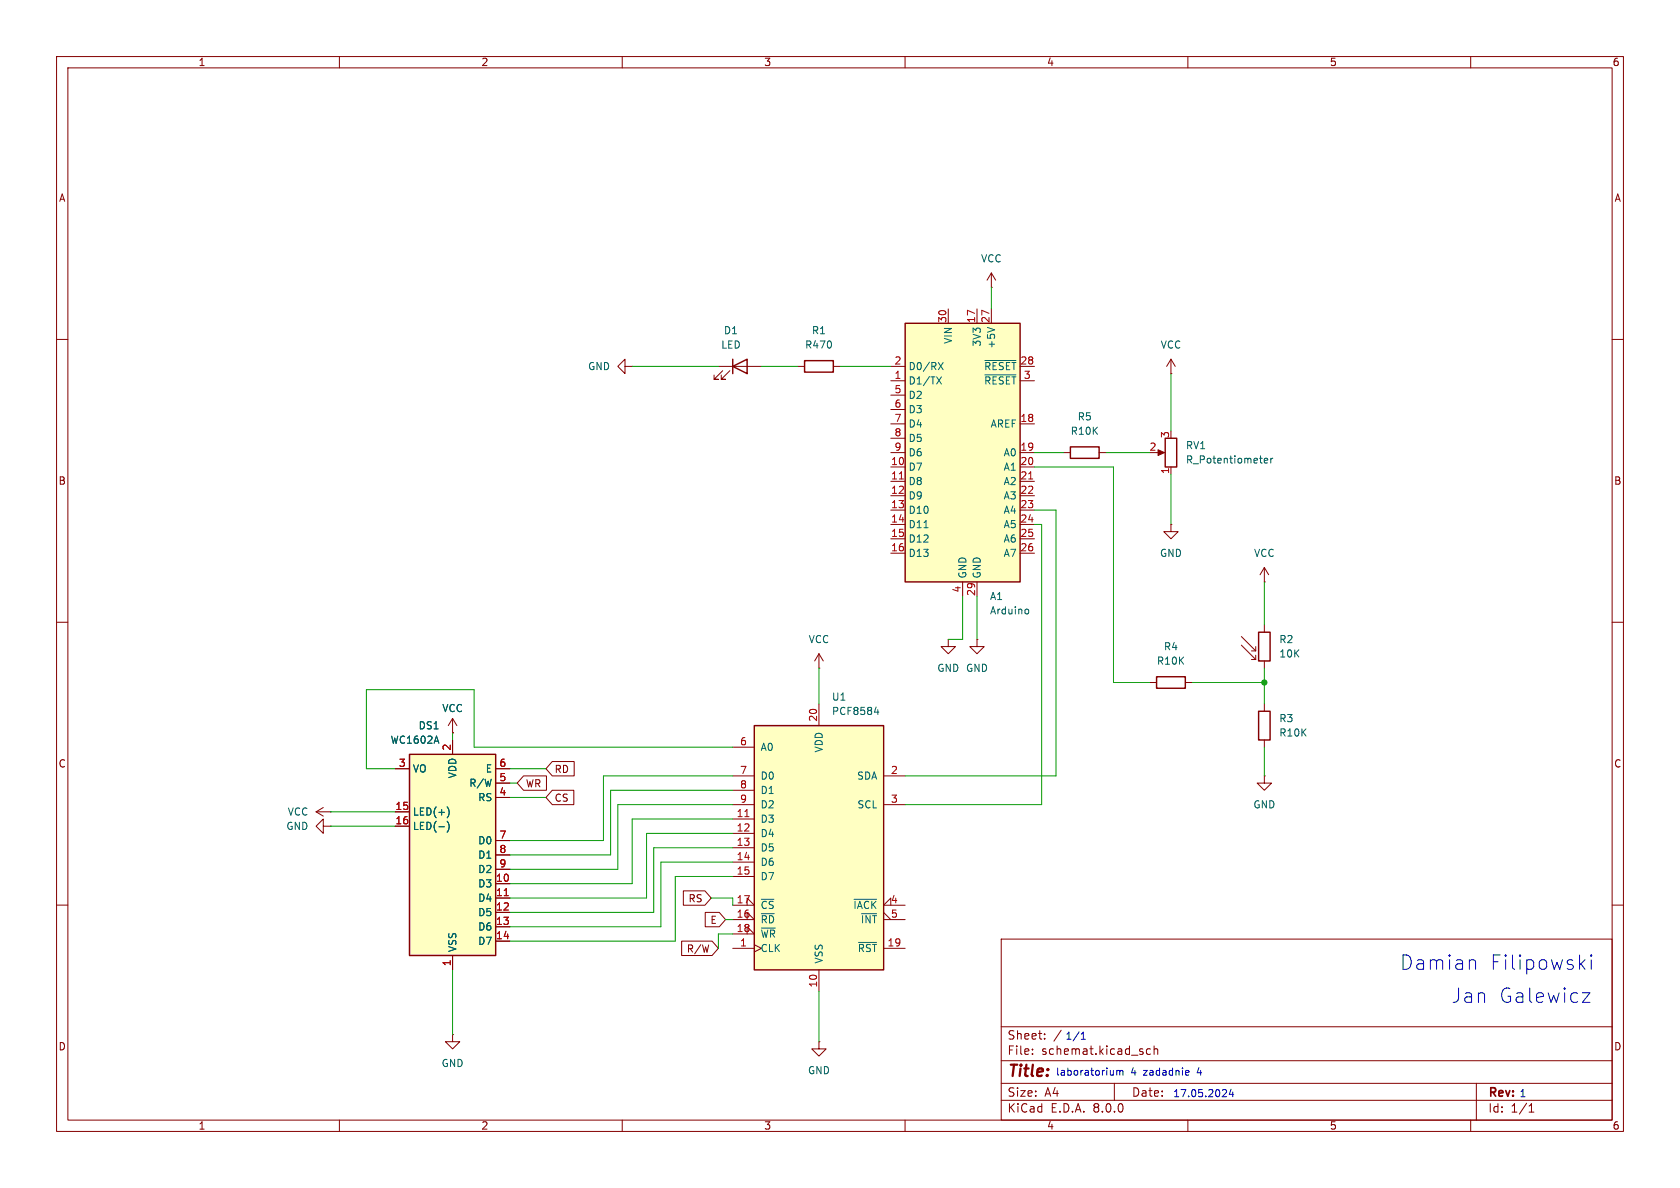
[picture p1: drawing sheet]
<svg xmlns="http://www.w3.org/2000/svg" width="297mm" height="210mm" viewBox="0 0 297 210" stroke-linecap="round" stroke-linejoin="round" font-family="sans-serif">
<g fill="none" stroke="#840000" stroke-width=".18">
<path d="M10 10h277v190h-277zM12 12h273v186h-273zM60 10v2M110 10v2M160 10v2M210 10v2M260 10v2M10 60h2M285 60h2M110.5 64.8v-1.3l-1.3 1.3 1.3 1.2v-1.2h1.3M111.8 64.8h.1M127 64.8h7.6"/>
<path d="M127.8 65.5l-1.6 1.6h.8h-.8v-.8M129 65.5l-1.5 1.6h.8h-.8v-.8M141 64.8h1.2M147.3 64.8h1.3M204.5 80h1M207 92.7v1.3h1.3l-1.3 1.3-1.3-1.3h1.3M207 92.7h.1M207 82.6v1.2M10 110h2M144.8 118.1h.1M144.8 115.6l-.8 1.2M144.8 115.6v2.5"/>
<path d="M144.8 115.6l.7 1.2M223.5 102.9h.1M223.5 100.3l-.7 1.3M223.5 100.3v2.6M223.5 100.3l.8 1.3M285 110h2M80 129.5h.1M80 127l-.8 1.3M80 127v2.5M80 127l.8 1.3M223.5 137.2v1.2h1.3l-1.3 1.3-1.3-1.3h1.3M223.5 137.2h.1"/>
<path d="M223.5 124.5v1.2M223.5 130.8v1.3M10 160h2M55.9 143.5l1.2 .8M55.9 143.5h2.5M57.1 146.1v-1.3l-1.2 1.3 1.2 1.2v-1.2h1.3M57.1 142.7l-1.2 .8M58.4 146.1h.1M58.4 143.5h.1M285 160h2M177 166h108v32h-108zM60 198v2"/>
<path d="M80 182.9v1.3h1.3l-1.3 1.2-1.3-1.2h1.3M80 182.9h.1M110 198v2M160 198v2M177 194.5h108M177 191.5h108M177 187.5h108M177 181.5h108M182.5 186.3v.1M182.5 185.5v.1M184.7 183.6v.1M184.7 182.8v.1"/>
<path d="M187.6 182.1l-1.3 2M197 191.5v3M203.4 185.5l-.4-.1-.3 .3v.4l.1 .2h.6M204 185.5l.2-.1 .4 .1 .1 .9M204 184.9v1.5M210 198v2M260 198v2M261 191.5v6.5M270.3 196.6h.9M270.3 195.5l.4-.4v1.5"/>
</g>
<path d="M129.5 64.8l2.6-1.3v2.5zM129.5 63.5v2.5M142.2 63.8h5.1v2h-5.1zM206 77.5h2v5.1h-2zM222.5 125.7h2v5.1h-2z" fill="none" stroke="#840000" stroke-width=".25"/>
<path d="M204.7 79.5l1.2 .5-1.2 .5z" fill="#840000" stroke="#840000" stroke-width=".18"/>
<path d="M223.5 81.4l.6-.1v-.2l-.4-.1-.2 .2 .1 .6h.5M224.7 81v.9M225 81l-.3 .3" fill="none" stroke="#006464" stroke-width=".18"/>
<path d="M72.4 133.4h15.2v35.5h-15.2z" fill="#ffffc2"/>
<path d="M204.5 119.6h5v2.1h-5zM222.5 111.8h2v5h-2zM72.4 133.4h15.2v35.5h-15.2z" fill="none" stroke="#840000" stroke-width=".25"/>
<g fill="none" stroke="#840000" stroke-width=".18">
<path d="M175.3 50.8h.1M175.3 48.3l-.8 1.2M175.3 48.3v2.5M175.3 48.3l.7 1.2M207 66h.1M207 63.5l-.8 1.3M207 63.5v2.5M207 63.5l.8 1.3M219.5 114l2.5 2.6M219.5 112.5l2.5 2.6M221.2 116.6h.8M221.2 115.1h.8"/>
<path d="M222 114.3v.8M222 115.8v.8M223.5 110.5v1.3M223.5 116.8v1.3M69.8 135.9h2.6M80 130.8v2.6M87.6 135.9h2.6M87.6 138.4h2.6M203.2 120.7h1.3M209.5 120.7h1.3M69.8 143.5h2.6M69.8 146.1h2.6"/>
<path d="M87.6 156.2h2.6M87.6 158.8h2.6M87.6 141h2.6M87.6 148.6h2.6M87.6 151.1h2.6M87.6 153.7h2.6M80 168.9v2.6M87.6 161.3h2.6M87.6 163.8h2.6M87.6 166.4h2.6"/>
</g>
<path d="M89.1 158.3h.8" fill="none" stroke="#a90000" stroke-width=".18"/>
<path d="M79 142.6a1.46 1.46 0 0 1 0 2M79 145.2a1.46 1.46 0 0 1 0 1.9" fill="none" stroke="#006464" stroke-width=".18"/>
<path d="M133.3 128.3h22.9v43.2h-22.9z" fill="#ffffc2"/>
<path d="M133.3 128.3h22.9v43.2h-22.9z" fill="none" stroke="#840000" stroke-width=".25"/>
<g fill="none" stroke="#840000" stroke-width=".18">
<path d="M167.6 113v1.3h1.3l-1.3 1.3-1.2-1.3h1.2M167.6 113h.1M129.5 137.2h3.8M129.5 132.1h3.8M129.5 139.7h3.8M144.8 124.5v3.8M156.2 137.2h3.8M129.5 144.8h3.8M129.5 147.3h3.8M129.5 149.9h3.8M129.5 152.4h3.8M129.5 154.9h3.8"/>
<path d="M129.5 142.2h3.8M156.2 142.2h3.8M129.5 162.6h3.8l-1.2-1.3v1.3M129.5 160h3.8l-1.2-1.2v1.2M129.5 165.1h3.8l-1.2-1.3v1.3M129.5 167.6h3.8M133.3 167l1.3 .6-1.3 .7M144.8 171.5v3.8M156.2 167.6h3.8M156.2 162.6h3.8M156.2 161.3l1.3 1.3M157.5 160v-1.2l-1.3 1.2h3.8"/>
</g>
<path d="M131.7 144.4h.7" fill="none" stroke="#a90000" stroke-width=".18"/>
<path d="M154.6 125.9h.8M155.2 125.5v.8M151 159h4M151.8 166.6h3.2" fill="none" stroke="#006464" stroke-width=".18"/>
<path d="M160 57.2h20.3v45.7h-20.3z" fill="#ffffc2"/>
<path d="M160 57.2h20.3v45.7h-20.3zM189.2 79h5.1v2h-5.1z" fill="none" stroke="#840000" stroke-width=".25"/>
<g fill="none" stroke="#840000" stroke-width=".18">
<path d="M167.6 54.6v2.6M172.7 54.6v2.6M175.3 54.6v2.6M157.5 67.3h2.5M157.5 74.9h2.5M157.5 64.8h2.5M157.5 69.9h2.5M157.5 72.4h2.5M157.5 77.5h2.5M180.3 67.3h2.6M180.3 74.9h2.6M180.3 64.8h2.6"/>
<path d="M157.5 82.6h2.5M157.5 85.1h2.5M157.5 87.6h2.5M157.5 90.2h2.5M157.5 92.7h2.5M157.5 95.3h2.5M157.5 97.8h2.5M157.5 80h2.5M180.3 82.6h2.6M180.3 85.1h2.6M180.3 87.6h2.6M180.3 90.2h2.6"/>
<path d="M180.3 92.7h2.6M180.3 95.3h2.6M180.3 97.8h2.6M180.3 80h2.6M188 80h1.2M194.3 80h1.3M170.2 102.9v2.5M172.7 113v1.3h1.3l-1.3 1.3-1.3-1.3h1.3M172.7 113h.1M172.7 102.9v2.5M69.8 135.9h2.6M80 129.5h.1"/>
<path d="M80 130.8v2.6M87.6 135.9h2.6M87.6 138.4h2.6M92.6 137.2h4v2.5h-4l-1.2-1.3zM97.6 134.6h3.9v2.6h-3.9l-1.1-1.3zM97.6 139.7h3.8v2.5h-3.8l-1.1-1.2zM69.8 143.5h2.6M69.8 146.1h2.6M87.6 156.2h2.6M87.6 158.8h2.6M87.6 141h2.6M87.6 148.6h2.6"/>
<path d="M87.6 151.1h2.6M87.6 153.7h2.6M120.8 157.5h3.8l1.1 1.3-1.1 1.2h-3.8zM80 168.9v2.6M87.6 161.3h2.6M87.6 163.8h2.6M87.6 166.4h2.6M120.5 166.4h5.4l1.1 1.2-1.1 1.3h-5.4zM124.7 161.3h2.5l1.1 1.3-1.1 1.2h-2.5zM144.8 184.2v1.2h1.2l-1.2 1.3-1.3-1.3h1.3M144.8 184.2h.1"/>
</g>
<path d="M174.6 57.9l1.2 .4M165.6 66.6l.8 1.3M165.9 64.1l.8 1.2M166.4 66.6l-.8 1.3M166.7 64.1l-.8 1.2M174.1 63.7h5.5M174.1 66.3h5.5M163.3 93.3h.8M181.4 107.7h.3l.2 .2-.1 .5-.4 .1M79 142.6a1.46 1.46 0 0 1 0 2M79 145.2a1.46 1.46 0 0 1 0 1.9" fill="none" stroke="#006464" stroke-width=".18"/>
<path d="M159 84.7h.7M181.9 84.7h.7M89.1 158.3h.8" fill="none" stroke="#a90000" stroke-width=".18"/>
<g fill="none" stroke="#0000c2" stroke-width=".18">
<path d="M260.5 169.7l.4 .3v1.4M279.5 170.4l.7 1M279.8 175.5h1.3l-1.3 1.7h1.3M280.2 169.7l-1 .9M281.3 168.8v.3M281.3 169.7v1.7M281.3 168.8l-.1 .1 .1 .2M281.3 168.8l.1 .1-.1 .2M191.2 183.7h.7M191.2 182.8l.3-.4v1.3M197.4 189.2v.9M197.4 189.3l.4-.1 .2 .2"/>
<path d="M198 189.4l.2-.2 .3 .1v.8M198 189.4v.7M209.8 189.2l.3 .1 .1 .2-.6 .1M210.1 190l-.3 .1M216.6 192.6l.2 .2v.4l-.7 .7h.7M217.6 192.5l-.3 1h.8M217.9 193v.9"/>
</g>
<g fill="none" stroke="#009600" stroke-width=".18">
<path d="M175.3 50.8v3.8M111.8 64.8h15.2M134.6 64.8h6.4M148.6 64.8h8.9M207 66v10.2M182.9 92.7h1.2v49.5h-24.1M182.9 82.6h13.9v38.1h6.4M182.9 80h5.1M182.9 90.2h3.8v47h-26.7M195.6 80h7.6M207 83.8v8.9M144.8 118.1v6.4"/>
<path d="M170.2 105.4v7.6h-2.6M172.7 105.4v7.6M223.5 102.9v7.6M223.5 118.1v6.4M80 129.5v1.3M90.2 138.4h1.2M90.2 135.9h6.3M129.5 137.2h-22.8v11.4h-16.5M129.5 132.1h-45.7v-10.2h-19v14h5M129.5 139.7h-21.6v11.4h-17.7M210.8 120.7h12.7M223.5 132.1v5.1"/>
<path d="M58.4 146.1h11.4M58.4 143.5h11.4M90.2 141h6.3M125.7 158.8h3.8v1.2M129.5 152.4h-12.7v11.4h-26.6M129.5 147.3h-15.2v11.5h-24.1M129.5 142.2h-20.3v11.5h-19M129.5 144.8h-17.7v11.4h-21.6M129.5 149.9h-13.9v11.4h-25.4M129.5 154.9h-10.1v11.5h-29.2M80 171.5v11.4M128.3 162.6h1.2"/>
<path d="M129.5 165.1h-2.5v2.5M144.8 175.3v8.9"/>
</g>
<circle cx="223.5" cy="120.7" r=".46" fill="#009600" stroke="#009600" stroke-width=".18"/>
<g font-size="3.5" fill="#0000c2">
<text x="247.5" y="171.7">Damian</text>
<text x="263.4" y="171.7">Filipowski</text>
<text x="256.6" y="177.5">Jan</text>
<text x="265" y="177.5">Galewicz</text>
</g>
<text font-size="2.8" fill="#840000" x="178" y="190.9">Title:</text>
<g font-size="2.1" fill="#840000">
<text x="178" y="184">Sheet:</text>
<text x="178" y="186.7">File:</text>
<text x="184.1" y="186.7">schemat.kicad_sch</text>
<text x="178" y="196.9">KiCad</text>
<text x="178" y="194.1">Size:</text>
<text x="184.7" y="194.1">A4</text>
<text x="185.7" y="196.9">E.D.A.</text>
<text x="193.3" y="196.9">8.0.0</text>
<text x="200" y="194.1">Date:</text>
<text x="263" y="194.3">Rev:</text>
<text x="263" y="196.9">Id:</text>
<text x="267.1" y="196.9">1/1</text>
</g>
<g font-size="1.8" fill="#840000">
<text x="35" y="11.9">1</text>
<text x="85" y="11.9">2</text>
<text x="135" y="11.9">3</text>
<text x="185" y="11.9">4</text>
<text x="235" y="11.9">5</text>
<text x="285" y="11.9">6</text>
<text x="10.3" y="35.9">A</text>
<text x="285.3" y="35.9">A</text>
<text x="10.3" y="85.9">B</text>
<text x="285.3" y="85.9">B</text>
<text x="10.3" y="135.9">C</text>
<text x="97.9" y="136.8">RD</text>
<text x="285.3" y="135.9">C</text>
<text x="92.9" y="139.4">WR</text>
<text x="97.9" y="141.9">CS</text>
<text x="121.6" y="159.7">RS</text>
<text x="125.5" y="163.5">E</text>
<text x="121.3" y="168.6">R/W</text>
<text x="10.3" y="185.9">D</text>
<text x="285.3" y="185.9">D</text>
<text x="35" y="199.9">1</text>
<text x="85" y="199.9">2</text>
<text x="135" y="199.9">3</text>
<text x="185" y="199.9">4</text>
<text x="235" y="199.9">5</text>
<text x="285" y="199.9">6</text>
</g>
<g font-size="1.8" fill="#006464">
<text x="173.3" y="46.6">VCC</text>
<text x="127.9" y="59.3">D1</text>
<text x="143.4" y="59.3">R1</text>
<text x="103.9" y="65.6">GND</text>
<text x="127.4" y="61.8">LED</text>
<text x="142.2" y="61.8">R470</text>
<text x="160.5" y="65.6">D0/RX</text>
<text x="168.5" y="60.9" transform="rotate(-90 168.5 60.9)">VIN</text>
<text x="173.6" y="61.4" transform="rotate(-90 173.6 61.4)">3V3</text>
<text x="173.9" y="65.6">~{RESET}</text>
<text x="176.1" y="61.7" transform="rotate(-90 176.1 61.7)">+5V</text>
<text x="205.1" y="61.8">VCC</text>
<text x="160.5" y="68.2">D1/TX</text>
<text x="160.5" y="70.7">D2</text>
<text x="173.9" y="68.2">~{RESET}</text>
<text x="160.5" y="73.3">D3</text>
<text x="160.5" y="75.8">D4</text>
<text x="175" y="75.8">AREF</text>
<text x="189.2" y="77.1">R10K</text>
<text x="190.4" y="74.5">R5</text>
<text x="160.5" y="83.4">D7</text>
<text x="160.5" y="78.3">D5</text>
<text x="160.5" y="80.9">D6</text>
<text x="177.3" y="80.9">A0</text>
<text x="177.3" y="83.4">A1</text>
<text x="209.6" y="79.6">RV1</text>
<text x="209.6" y="82.1">R_Potentiometer</text>
<text x="160.5" y="86">D8</text>
<text x="160.5" y="88.5">D9</text>
<text x="177.3" y="86">A2</text>
<text x="177.3" y="88.5">A3</text>
<text x="160.5" y="91">D10</text>
<text x="160.5" y="93.6">D11</text>
<text x="177.3" y="91">A4</text>
<text x="177.3" y="93.6">A5</text>
<text x="160.5" y="96.1">D12</text>
<text x="160.5" y="98.7">D13</text>
<text x="177.3" y="96.1">A6</text>
<text x="177.3" y="98.7">A7</text>
<text x="205" y="98.7">GND</text>
<text x="221.6" y="98.7">VCC</text>
<text x="171" y="102.4" transform="rotate(-90 171 102.4)">GND</text>
<text x="173.6" y="102.4" transform="rotate(-90 173.6 102.4)">GND</text>
<text x="174.9" y="106.3">A1</text>
<text x="142.9" y="113.9">VCC</text>
<text x="174.9" y="108.8">Arduino</text>
<text x="226.1" y="113.9">R2</text>
<text x="165.6" y="119">GND GND</text>
<text x="204.4" y="117.7">R10K</text>
<text x="205.7" y="115.2">R4</text>
<text x="226.1" y="116.4">10K</text>
<text x="147" y="124.1">U1</text>
<text x="69" y="131.7">WC1602A</text>
<text x="73.9" y="129.1">DS1</text>
<text x="78.1" y="126.1">VCC</text>
<text x="147" y="126.6">PCF8584</text>
<text x="226.1" y="127.9">R3</text>
<text x="226.1" y="130.4">R10K</text>
<text x="72.9" y="136.8">VO</text>
<text x="80.9" y="137.7" transform="rotate(-90 80.9 137.7)">VDD</text>
<text x="85.8" y="136.8">E</text>
<text x="134.4" y="132.9">A0</text>
<text x="145.6" y="133.1" transform="rotate(-90 145.6 133.1)">VDD</text>
<text x="82.9" y="139.3">R/W</text>
<text x="84.4" y="141.8">RS</text>
<text x="134.4" y="138">D0</text>
<text x="134.4" y="140.6">D1</text>
<text x="134.4" y="143.1">D2</text>
<text x="151.4" y="138">SDA</text>
<text x="151.5" y="143.1">SCL</text>
<text x="221.5" y="143.1">GND</text>
<text x="50.5" y="146.9">GND</text>
<text x="50.8" y="144.4">VCC</text>
<text x="72.9" y="144.4">LED(+)</text>
<text x="72.9" y="146.9">LED(-)</text>
<text x="84.4" y="149.5">D0</text>
<text x="134.4" y="145.6">D3</text>
<text x="134.4" y="148.2">D4</text>
<text x="84.4" y="152">D1</text>
<text x="84.4" y="154.5">D2</text>
<text x="134.4" y="150.7">D5</text>
<text x="134.4" y="153.3">D6</text>
<text x="134.4" y="155.8">D7</text>
<text x="84.4" y="157.1">D3</text>
<text x="84.4" y="159.6">D4</text>
<text x="134.4" y="160.9">~{CS}</text>
<text x="150.8" y="160.9">~{IACK}</text>
<text x="84.4" y="162.2">D5</text>
<text x="84.4" y="164.7">D6</text>
<text x="84.4" y="167.2">D7</text>
<text x="134.4" y="163.4">~{RD}</text>
<text x="134.4" y="166">~{WR}</text>
<text x="152.1" y="163.4">~{INT}</text>
<text x="80.9" y="168.4" transform="rotate(-90 80.9 168.4)">VSS</text>
<text x="134.4" y="168.5">CLK</text>
<text x="145.6" y="170.4" transform="rotate(-90 145.6 170.4)">VSS</text>
<text x="151.5" y="168.5">~{RST}</text>
<text x="78" y="188.8">GND</text>
<text x="142.7" y="190.1">GND</text>
</g>
<g font-size="1.8" fill="#a90000">
<text x="167.4" y="57.2" transform="rotate(-90 167.4 57.2)">30</text>
<text x="172.5" y="57.2" transform="rotate(-90 172.5 57.2)">17</text>
<text x="175" y="57.2" transform="rotate(-90 175 57.2)">27</text>
<text x="158" y="64.5">2</text>
<text x="180.3" y="64.5">28</text>
<text x="158" y="67.1">1</text>
<text x="158" y="69.6">5</text>
<text x="180.9" y="67.1">3</text>
<text x="158" y="72.1">6</text>
<text x="158" y="74.7">7</text>
<text x="158" y="77.2">8</text>
<text x="180.3" y="74.7">18</text>
<text x="206.8" y="77.5" transform="rotate(-90 206.8 77.5)">3</text>
<text x="157.4" y="82.3">10</text>
<text x="158" y="79.8">9</text>
<text x="180.3" y="79.8">19</text>
<text x="180.3" y="82.3">20</text>
<text x="203.1" y="79.8">2</text>
<text x="206.8" y="83.9" transform="rotate(-90 206.8 83.9)">1</text>
<text x="157.4" y="84.8">11</text>
<text x="157.4" y="87.4">12</text>
<text x="157.4" y="89.9">13</text>
<text x="180.3" y="84.8">21</text>
<text x="180.3" y="87.4">22</text>
<text x="180.3" y="89.9">23</text>
<text x="157.4" y="92.5">14</text>
<text x="157.4" y="95">15</text>
<text x="180.3" y="92.5">24</text>
<text x="180.3" y="95">25</text>
<text x="157.4" y="97.5">16</text>
<text x="180.3" y="97.5">26</text>
<text x="169.9" y="104.8" transform="rotate(-90 169.9 104.8)">4</text>
<text x="172.5" y="105.5" transform="rotate(-90 172.5 105.5)">29</text>
<text x="130.7" y="131.8">6</text>
<text x="144.5" y="127.7" transform="rotate(-90 144.5 127.7)">20</text>
<text x="70.4" y="135.6">3</text>
<text x="79.8" y="132.8" transform="rotate(-90 79.8 132.8)">2</text>
<text x="88.2" y="135.6">6</text>
<text x="130.7" y="136.9">7</text>
<text x="157.4" y="136.9">2</text>
<text x="69.8" y="143.3">15</text>
<text x="88.2" y="140.7">4</text>
<text x="88.2" y="138.2">5</text>
<text x="130.7" y="139.4">8</text>
<text x="130.7" y="142">9</text>
<text x="157.4" y="142">3</text>
<text x="69.8" y="145.8">16</text>
<text x="88.2" y="148.3">7</text>
<text x="130.1" y="144.5">11</text>
<text x="130.1" y="147.1">12</text>
<text x="130.1" y="149.6">13</text>
<text x="87.6" y="156">10</text>
<text x="88.2" y="150.9">8</text>
<text x="88.2" y="153.4">9</text>
<text x="130.1" y="152.1">14</text>
<text x="130.1" y="154.7">15</text>
<text x="87.6" y="158.5">11</text>
<text x="87.6" y="161">12</text>
<text x="130.1" y="159.8">17</text>
<text x="157.4" y="159.8">4</text>
<text x="87.6" y="163.6">13</text>
<text x="87.6" y="166.1">14</text>
<text x="130.1" y="162.3">16</text>
<text x="130.1" y="164.8">18</text>
<text x="130.7" y="167.4">1</text>
<text x="156.8" y="167.4">19</text>
<text x="157.4" y="162.3">5</text>
<text x="79.8" y="170.9" transform="rotate(-90 79.8 170.9)">1</text>
<text x="144.5" y="174.7" transform="rotate(-90 144.5 174.7)">10</text>
</g>
<g font-size="1.8" fill="#0000c2">
<text x="188.3" y="184">1/1</text>
<text x="186.6" y="190.4">laboratorium</text>
<text x="199.9" y="190.4">4</text>
<text x="202.3" y="190.4">zadadnie</text>
<text x="211.9" y="190.4">4</text>
<text x="207.3" y="194.2">17.05.2024</text>
<text x="268.5" y="194.2">1</text>
</g>
</svg>
